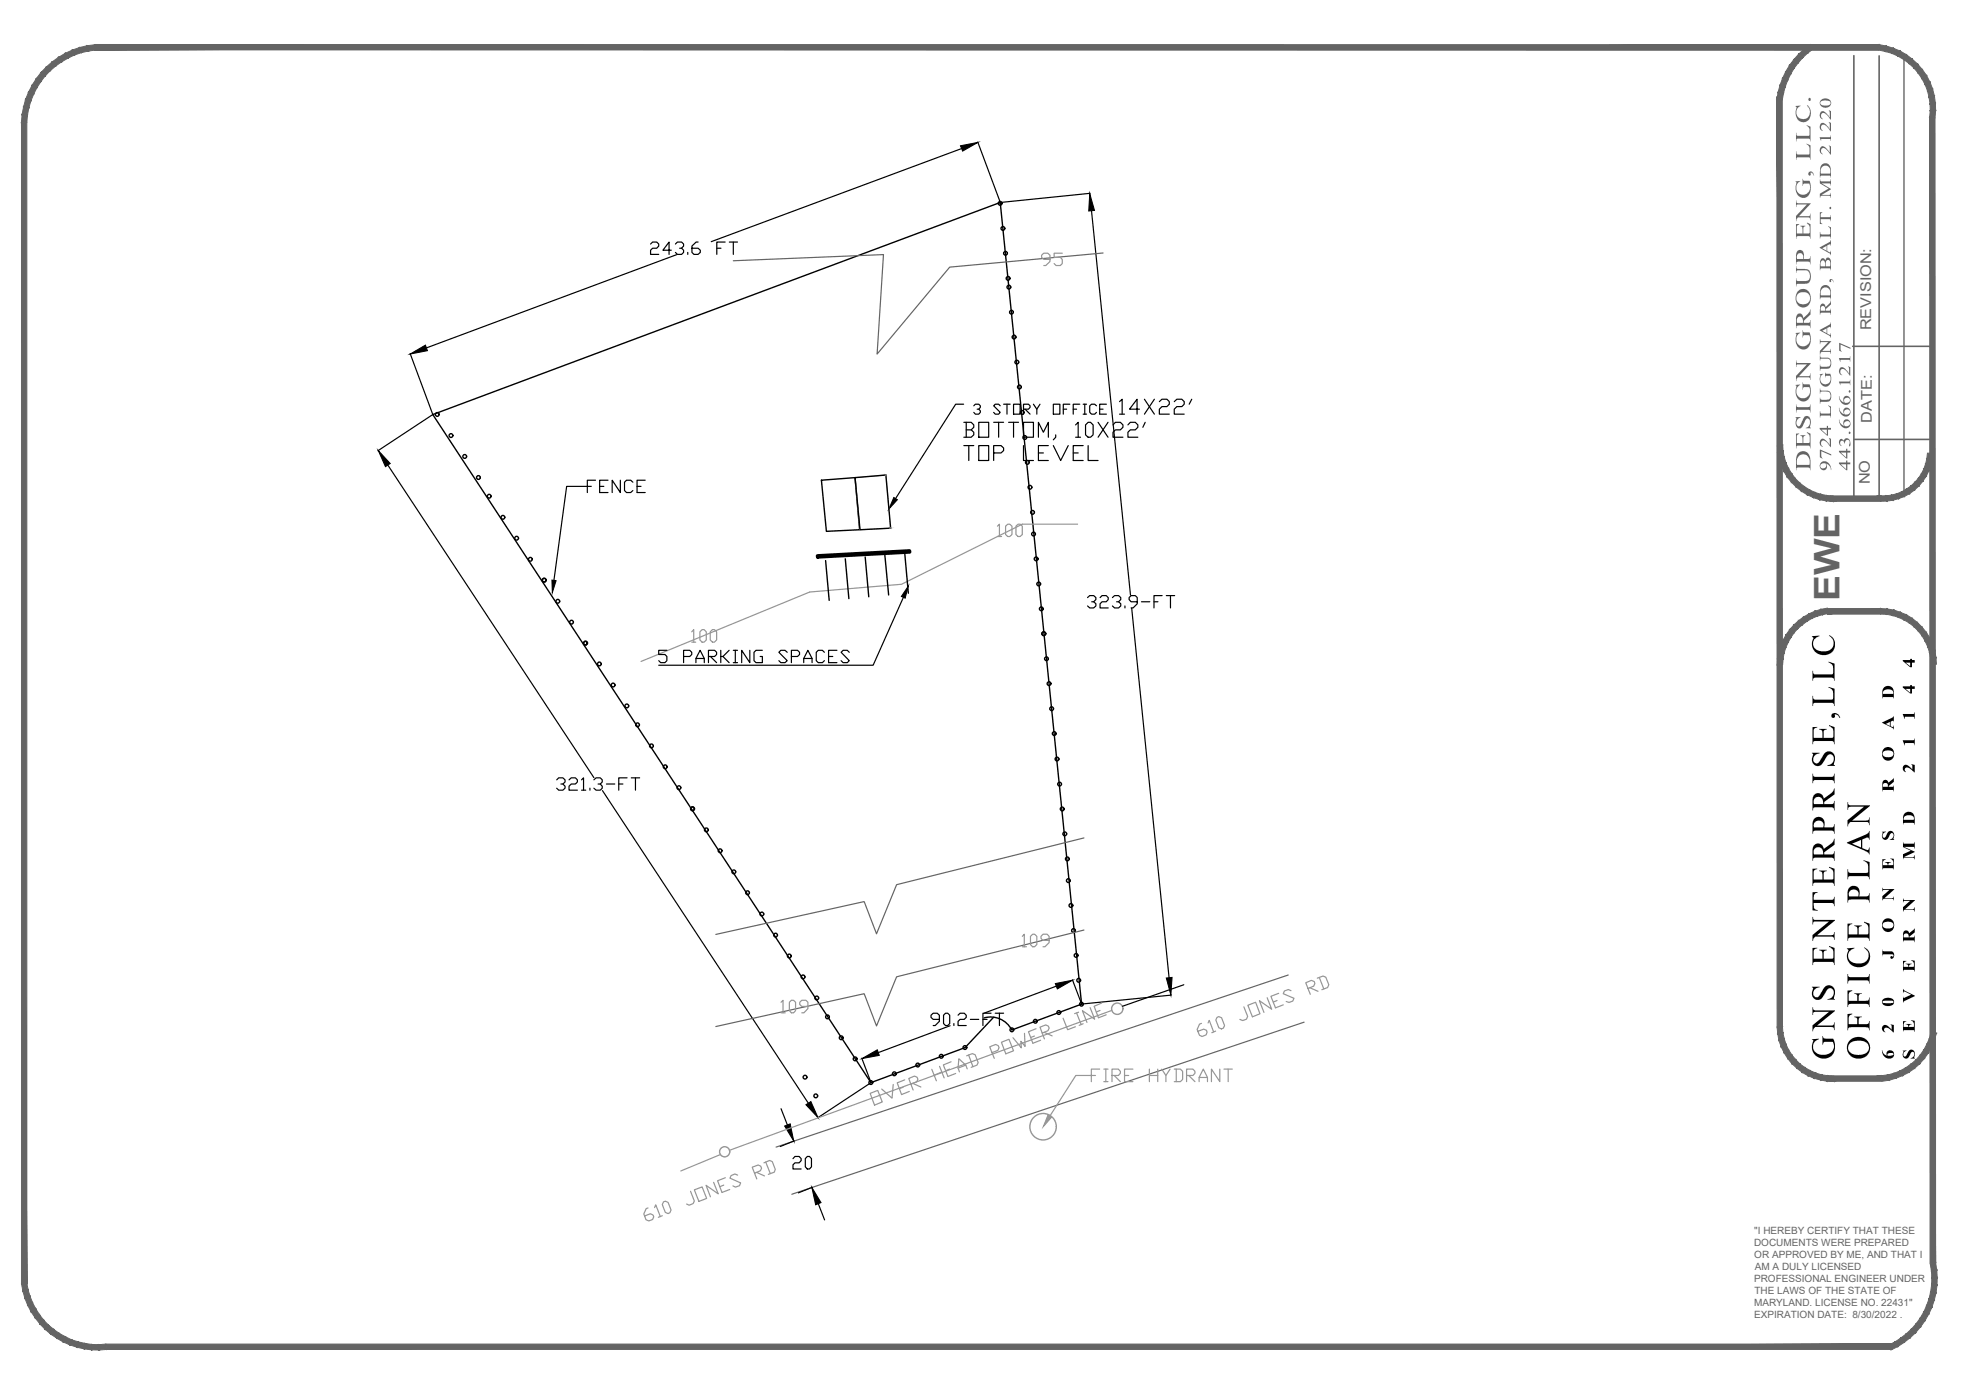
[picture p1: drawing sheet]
<svg xmlns="http://www.w3.org/2000/svg" width="420mm" height="297mm" viewBox="0 0 420 297" stroke-linecap="round" stroke-linejoin="round" font-family="sans-serif">
<!-- layer: POINTS -->
<g fill="none" stroke="#000" stroke-width=".3">
<path d="M174.8 102.2l7.2-.6 1 11.1-7.1 .4zM175.7 119.3l.8 8.4M179.9 118.9l.8 8.5M182 101.6l6.6-.5 1 11.3-6.6 .3zM184.2 118.5l.7 8.5M188.3 118.1l.8 8.5M192.6 117.8l.7 8.4M209.4 216.6a5.1 5.1 0 0 1 5.9 2.5M230.2 213.6l-17.3-170.5-120.8 45.1 93.3 142.2 20-7.5 6.1-6.5M230.3 213.6l-14.9 5.5"/>
<circle cx="212.9" cy="43.3" r=".4"/>
<circle cx="213.5" cy="48.6" r=".4"/>
<circle cx="214" cy="53.9" r=".4"/>
<circle cx="214.6" cy="59.2" r=".4"/>
<circle cx="214.7" cy="61.1" r=".4"/>
<circle cx="215.3" cy="66.4" r=".4"/>
<circle cx="215.8" cy="71.7" r=".4"/>
<circle cx="216.4" cy="77.1" r=".4"/>
<circle cx="93.1" cy="88.2" r=".4"/>
<circle cx="96" cy="92.7" r=".4"/>
<circle cx="98.9" cy="97.1" r=".4"/>
<circle cx="217" cy="82.3" r=".4"/>
<circle cx="217.6" cy="87.8" r=".4"/>
<circle cx="218.1" cy="93.1" r=".4"/>
<circle cx="218.7" cy="98.4" r=".4"/>
<circle cx="101.8" cy="101.6" r=".4"/>
<circle cx="104.1" cy="105.6" r=".4"/>
<circle cx="107" cy="110.1" r=".4"/>
<circle cx="110" cy="114.5" r=".4"/>
<circle cx="112.9" cy="119" r=".4"/>
<circle cx="219.2" cy="103.7" r=".4"/>
<circle cx="219.8" cy="109" r=".4"/>
<circle cx="220.5" cy="118.9" r=".4"/>
<circle cx="115.8" cy="123.5" r=".4"/>
<circle cx="118.7" cy="127.9" r=".4"/>
<circle cx="121.6" cy="132.4" r=".4"/>
<circle cx="124.6" cy="136.9" r=".4"/>
<circle cx="124.7" cy="136.8" r=".4"/>
<circle cx="221.1" cy="124.3" r=".4"/>
<circle cx="221.6" cy="129.5" r=".4"/>
<circle cx="222.1" cy="134.8" r=".4"/>
<circle cx="222.2" cy="134.8" r=".4"/>
<circle cx="127.6" cy="141.3" r=".4"/>
<circle cx="130.5" cy="145.8" r=".4"/>
<circle cx="133.4" cy="150.2" r=".4"/>
<circle cx="135.7" cy="154.2" r=".4"/>
<circle cx="138.7" cy="158.7" r=".4"/>
<circle cx="222.7" cy="140.2" r=".4"/>
<circle cx="223.3" cy="145.5" r=".4"/>
<circle cx="223.8" cy="150.8" r=".4"/>
<circle cx="224.4" cy="156.1" r=".4"/>
<circle cx="141.6" cy="163.2" r=".4"/>
<circle cx="144.5" cy="167.6" r=".4"/>
<circle cx="147.4" cy="172.1" r=".4"/>
<circle cx="150.3" cy="176.6" r=".4"/>
<circle cx="225" cy="161.5" r=".4"/>
<circle cx="225.5" cy="166.8" r=".4"/>
<circle cx="226.1" cy="172.1" r=".4"/>
<circle cx="226.6" cy="177.4" r=".4"/>
<circle cx="153.3" cy="181" r=".4"/>
<circle cx="156.2" cy="185.5" r=".4"/>
<circle cx="159.1" cy="190" r=".4"/>
<circle cx="162.2" cy="194.5" r=".4"/>
<circle cx="165.1" cy="199" r=".4"/>
<circle cx="227.2" cy="182.8" r=".4"/>
<circle cx="227.4" cy="187.4" r=".4"/>
<circle cx="227.9" cy="192.7" r=".4"/>
<circle cx="228.5" cy="198" r=".4"/>
<circle cx="168" cy="203.4" r=".4"/>
<circle cx="170.9" cy="207.9" r=".4"/>
<circle cx="176.1" cy="216.4" r=".4"/>
<circle cx="215.4" cy="219.1" r=".4"/>
<circle cx="220.4" cy="217.3" r=".4"/>
<circle cx="225.4" cy="215.4" r=".4"/>
<circle cx="229" cy="203.3" r=".4"/>
<circle cx="229.6" cy="208.6" r=".4"/>
<circle cx="230.2" cy="213.7" r=".4"/>
<circle cx="171.3" cy="229.2" r=".4"/>
<circle cx="173.6" cy="233.2" r=".4"/>
<circle cx="179" cy="220.8" r=".4"/>
<circle cx="182" cy="225.3" r=".4"/>
<circle cx="185.4" cy="230.3" r=".4"/>
<circle cx="190.4" cy="228.5" r=".4"/>
<circle cx="195.3" cy="226.6" r=".4"/>
<circle cx="200.3" cy="224.8" r=".4"/>
<circle cx="205.4" cy="222.9" r=".4"/>
</g>
<g fill="none" stroke="#000" stroke-width=".25">
<path d="M204.7 31.6l-53.3 19.8M208.1 30.2l4.8 12.8M138.5 51.9l.4-.4h.9l.4 .4v.5l-.4 .4h-.9l-.4 .4v.9h1.7M142.9 53.2h-1.8l1.3-1.7v2.6M143.8 51.9l.4-.4h.9l.4 .4v.5l-.4 .4h-.4M144.1 54.2l-53.3 19.8M145.1 52.8l.4 .4v.5l-.4 .4h-.9l-.4-.4M146.4 53.7v.4M148.6 51.5h-.4l-.9 .9v1.3l.4 .4h.9l.5-.4v-.5l-.5-.4h-1.3M152.6 52.8h.9M154.3 51.5h-1.7v2.6M155.2 51.5h1.8"/>
<path d="M156.1 51.5v2.6M232 41.1l-19.1 2M232.3 44.9l8.3 81.7M87.3 75.2l4.8 12.9M82.6 99l43.8 66.5M92.1 88.2l-11.7 7.7M205.1 86h-1.7l-12.8 20.1M205.1 89.9h1.6l.6 .5v.5l-.6 .6M205.1 94.8h2.2M205.7 91.5h1l.6 .5v.5l-.6 .5h-1.6M205.7 89.9v3.1M206.2 94.8v3.2"/>
<path d="M207.3 86.3l.3-.3h.7l.4 .3v.4l-.4 .4h-.3M208.3 87.1l.4 .3v.3l-.4 .4h-.7l-.3-.4M208.3 89.9h2.1v3.1h-2.1zM208.3 94.8h2.1v3.2h-2.1zM211.5 96.4h1.6l.5-.5v-.6l-.5-.5h-1.6v3.2M211.5 89.9h2.1M212.6 89.9v3.1M212.9 86.3l-.3-.3h-.8l-.3 .3 1.4 1.4-.3 .4h-.8l-.3-.4M213.6 86h1.4M214.3 86v2.1M214.7 89.9h2.1M215.7 86h1.4v2.1h-1.4z"/>
<path d="M215.7 89.9v3.1M217.8 87.1h1.1l.3-.4v-.4l-.3-.3h-1.1v2.1M217.8 89.9h2.2v3.1h-2.2zM217.8 94.8v3.2h2.2M218.2 87.1l1 1M220 86l.7 1.1v1M221 93v-3.1l1.1 2.1 1-2.1v3.1M221 96.4h1.1M221.4 86l-.7 1.1M223.1 94.8h-2.1v3.2h2.1M224.2 86h1.4v2.1h-1.4zM224.2 94.8l1.6 3.2 1.6-3.2"/>
<path d="M224.7 92.5v.5l-.5 .6M226.3 87.1h.7M227.7 86h-1.4v2.1M228.4 87.1h.8M228.4 96.4h1.1M228.9 90.4l.6-.5v3.1M228.9 93h1.1M229.8 86h-1.4v2.1M230.5 94.8h-2.1v3.2h2.1M230.5 86h.8M230.5 88.1h.8M230.9 86v2.1"/>
<path d="M231.1 90.4l.5-.5h.5l.6 .5v2.1l-.6 .5h-.5l-.5-.5zM231.6 94.8v3.2h2.1M233.4 86.3l-.4-.3h-.7l-.4 .3v1.4l.4 .4h.7l.4-.4M233.7 89.9l2.1 3.1M234.1 87.1h.7M235.5 86h-1.4v2.1h1.4M235.8 89.9l-2.1 3.1M236.9 90.4l.5-.5h1.1l.5 .5v.5l-.5 .6h-1.1l-.5 .5v1h2.1M238.3 85.5l.5-.6v3.2M238.3 88.1h1.1M240.1 90.4l.5-.5h1l.6 .5v.5l-.6 .6h-1l-.5 .5v1h2.1M242.5 87.1h-2.1l1.6-2.2v3.2"/>
<path d="M243.6 84.9l2.1 3.2M243.8 89.9l-.6 1M245.7 84.9l-2.1 3.2M246.8 85.5l.5-.6h1.1l.5 .6v.5l-.5 .5h-1.1l-.5 .6v1h2.1M249.9 85.5l.6-.6h1l.6 .6v.5l-.6 .5h-1l-.6 .6v1h2.2M253.7 84.9l-.6 1.1M124.9 103.5h-4.3l-2.7 20M125 103.5h.9M126.7 102.2h-1.7v2.6M127.6 103.5h.9M129.4 102.2h-1.8v2.6h1.8M132 102.2v2.6l-1.7-2.6v2.6"/>
<path d="M134.7 102.6l-.5-.4h-.8l-.5 .4v1.8l.5 .4h.8l.5-.4M135.6 103.5h.8M137.3 102.2h-1.7v2.6h1.7M141.9 138.4h-1.7v.9h1.3l.4 .4v.9l-.4 .4h-.9l-.4-.4M145.5 139.7h1.3l.4-.4v-.5l-.4-.4h-1.3v2.6M150.8 139.7h1.3l.4-.4v-.5l-.4-.4h-1.3v2.6M151.2 139.7l1.3 1.3M153.4 138.4v2.6M153.9 139.7l1.3 1.3M156.1 138.4h.9M156.5 138.4v2.6M159.6 138.4v2.6l-1.7-2.6v2.6"/>
<path d="M162.3 138.4h-1.4l-.4 .4v1.8l.4 .4h1.4v-1.3h-.5M167.6 138.8l-.5-.4h-.9l-.4 .4 1.8 1.8-.5 .4h-.9l-.4-.4M168.4 139.7h1.4l.4-.4v-.5l-.4-.4h-1.4v2.6M175.5 138.8l-.5-.4h-.8l-.5 .4v1.8l.5 .4h.8l.5-.4M176.4 139.7h.8M178.1 138.4h-1.7v2.6h1.7M180.8 138.8l-.5-.4h-.8l-.5 .4 1.8 1.8-.5 .4h-.8l-.5-.4M192.3 127.1l-6.5 14.4h-45.6M231.5 127.2l.4-.5h.9l.5 .5v.4l-.5 .4h-.4M232.8 128l.5 .5v.4l-.5 .5h-.9l-.4-.5M234.1 127.2l.5-.5h.9l.4 .5v.4l-.4 .4h-.9l-.5 .5v.9h1.8M236.8 127.2l.4-.5h.9l.4 .5v.4l-.4 .4h-.4"/>
<path d="M238.1 128l.4 .5v.4l-.4 .5h-.9l-.4-.5M239.4 128.9v.5M240.9 129.4l7.9 78.7M242.1 128h-1.4l-.4-.4v-.4l.4-.5h.9l.5 .5v1.3l-.9 .9h-.5M243 128h1.7M245.6 128h.9M247.4 126.7h-1.8v2.7M248.2 126.7h1.8M249.1 126.7v2.7M148.1 141v-.9l.9-1.7 .9 1.7v.9M148.1 140.1h1.8M156.1 141h.9"/>
<path d="M171.1 141v-.9l.9-1.7 .8 1.7v.9M171.1 140.1h1.7M118.5 165.9l.4-.4h.9l.5 .4v.5l-.5 .4h-.4M119.8 166.8l.5 .5v.4l-.5 .4h-.9l-.4-.4M121.1 165.9l.5-.4h.9l.4 .4v.5l-.4 .4h-.9l-.5 .5v.8h1.8M123.8 165.9l.4-.4v2.6M123.8 168.1h.9M125.6 167.7v.4M126.4 165.9l.5-.4h.9l.4 .4v.5l-.4 .4h-.5M127.8 166.8l.4 .5v.4l-.4 .4h-.9l-.5-.4M128.2 168.2l43.8 66.5M129.1 166.8h1.8"/>
<path d="M131.7 166.8h.9M133.5 165.5h-1.8v2.6M134.4 165.5h1.7M135.3 165.5v2.6M199.9 216.9h-1.3l-.4-.4v-.5l.4-.4h.9l.4 .4v1.3l-.8 .9h-.5M201.3 215.6h.4l.4 .4v1.8l-.4 .4h-.4l-.5-.4v-1.8zM202.2 218.3l-15.3 5.7M203 217.8v.4M203.9 216l.4-.4h.9l.5 .4v.5l-.5 .4h-.9l-.4 .4v.9h1.8M206.5 216.9h1.8M209.2 216.9h.9M210.9 215.6h-1.7v2.6"/>
<path d="M211.8 215.6h1.8M212.7 215.6v2.6M224.8 209.8l-15.2 5.7M228.3 208.5l1.9 5.1M249.3 211.7l-19.1 1.9M252 209.5l-13.1 4.6M166.2 235.9l1.4 3.5M183.4 225.2l2 5.1M185.7 230.2l-11.7 7.7M168.8 246.5l.4-.4h.9l.4 .4v.5l-.4 .4h-.9l-.4 .4v.9h1.7M169 242.8l-2.9 1.2M171.8 246.1h.5l.4 .4v1.8l-.4 .4h-.5l-.4-.4v-1.8z"/>
<path d="M172.9 252.6l-3 1.2M174.2 256.1l1.3 3.5"/>
</g>
<g fill="#000" stroke="#000" stroke-width=".21">
<path d="M204.4 31l3.8-.7-3.3 1.9zM231.9 41.2l1.1 3.6-1.3 .1zM87.3 75.3l3.3-1.9 .4 1.2zM80.5 95.9l2.6 2.7-1.1 .7zM190.2 105.9l.8 .4-1.8 2zM117.5 123.4l.9 .2-.8 2.5zM193.3 124.7l-.6 2.6-.8-.4zM224.6 209.3l3.7-.7-3.3 1.8zM248.2 208.1l1.3-.1-.3 3.7zM167 239.6l1.2-.5 .8 3.7zM171.5 235.1l1.1-.7 1.5 3.4zM183.5 225.2l3.2-1.8 .5 1.2z"/>
<path d="M172.8 252.7l2 3.2-1.2 .5z"/>
</g>
<g fill="#c7c8ca" stroke="#c7c8ca" stroke-width=".21">
<path d="M188.4 101.1h.2z"/>
<path d="M188.5 101.2h.1z"/>
<path d="M182 101.6l4.4-.4z"/>
<path d="M188.6 101.2v.4z"/>
<path d="M182 101.6l1 10.7z"/>
<path d="M188.6 101.6l.9 10.7z"/>
<path d="M189.4 112.3h.1z"/>
<path d="M183 112.3v.1z"/>
<path d="M189.4 112.4h.2z"/>
<path d="M188.4 101.1l.2 .1v-.1zM188.4 101.1l.2 .1z"/>
<path d="M186.6 101.2l1.8-.1zM186.6 101.2l1.8-.1z"/>
<path d="M186.4 101.2h.2zM186.4 101.2h.2z"/>
<path d="M189.4 112.3l.2 .1zM189.4 112.3l.2 .1z"/>
<path d="M183 112.4v.3zM183 112.7l6.4-.3z"/>
</g>
<path d="M188.4 101.1l.2 .1zM189.4 112.3l.2 .1h-.2z" fill="none" stroke="#636466" stroke-width=".3"/>
<path d="M234.8 53.8l-32.7 3-15.4 18.5 1.3-21.1-31.9 1.3M230.7 178.3l-39.9 9.9-4.2 10.5-2.7-6.9-31.5 7M230.7 197.9l-39.9 9.9-4.2 10.5-2.7-6.9-31.5 7M274.2 207.5l-109 36.6M277.6 217.5l-109.1 36.6" fill="none" stroke="#636466" stroke-width=".25"/>
<g fill="none" stroke="#939598" stroke-width=".25">
<path d="M229.4 111.5h-11.8l-25.7 12.8-19.6 1.7-35.9 14.7M218.1 219.9l.1 2.8-.9-1.1 .1 1.4-1.8-2.2M220.5 218.9l-1.6 .6 .9 2.5 1.7-.7M221.8 219.8l1.3-.5 .2-.5-.2-.5-.5-.2-1.2 .5 .9 2.5M222.3 219.7l1.6 .7M226.3 216.6l.9 2.5 1.7-.6M229.2 215.5l.9 2.5M229.6 215.4l-.9 .3M230.5 217.8l-.8 .4M232 214.4l1 2.5-2.6-1.9 1 2.5M234.1 215l-.8 .3M234.5 213.4l-1.6 .7 .9 2.5 1.7-.7"/>
<path d="M236.6 215l-81.3 29.8M255.7 217.7l-.4 .2-.5 1.2 .5 1.2 .6 .2 .8-.3 .2-.5-.1-.5-.6-.2-1.2 .4M257.1 217.7l.3-.6 .9 2.5M258.7 219.4l-.8 .3M259 216.5l.4-.2 .6 .3 .6 1.6-.2 .6-.4 .1-.6-.2-.6-1.7zM264.8 214.2l.8 2.1-.3 .6-.8 .3-.6-.3M265.6 213.9l1.7-.6 .9 2.4-1.6 .7zM269.7 212.3l1 2.4-2.6-1.8 .9 2.5M271.8 212.9l-.8 .3M272.2 211.4l-1.7 .6 1 2.4 1.6-.6M274.8 210.8l-.6-.2-.8 .2-.3 .6 2.3 1-.2 .6-.8 .3-.6-.2M278.4 210.3l1.2-.5 .3-.5-.2-.4-.6-.3-1.2 .5 1 2.5"/>
<path d="M278.8 210.2l1.7 .7M280.4 208.1l1.2-.4 .6 .2 .6 1.6-.2 .6-1.3 .5M280.8 208l1 2.4M185.2 232.6l1.6-.6 1 2.5-1.7 .6zM190.1 230.7l-.2 3-2.2-2M192.2 231.3l-.8 .3M192.6 229.8l-1.6 .6 .9 2.5 1.6-.7M193.9 230.7l1.2-.5 .3-.6-.2-.4-.6-.2-1.2 .5 1 2.4M194.3 230.5l1.7 .8M198.3 227.5l1 2.5M200 226.9l1 2.4M200.4 228.1l-1.6 .7"/>
<path d="M202.1 227.5l-.8 .3M202.4 225.9l-1.6 .7 1 2.5 1.6-.7M205.6 226.6l-1.7 .7M205.7 224.6l1.3-.4 .6 .2 .6 1.7-.3 .5-1.2 .5M205.9 227.4l-.3-.8-1.5-1.3-.2 2 .3 .8M206.2 224.5l.9 2.5M211.2 224l1.2-.5 .2-.6-.1-.4-.6-.3-1.2 .5 .9 2.5M213.1 221.8l1.7-.7 .9 2.5-1.6 .6zM220.2 220.5l-.8 .3M232.2 228.8h-3.2l-5.6 8.7M232.3 228.8h.9M234.1 227.5h-1.8v2.7"/>
<path d="M235 227.5h.8M235 230.2h.8M235.4 227.5v2.7M236.7 228.8h1.3l.5-.4v-.4l-.5-.5h-1.3v2.7M237.2 228.8l1.3 1.4M239.4 228.8h.8M241.1 227.5h-1.7v2.7h1.7M244.6 228.8h1.8M244.6 227.5v2.7M246.4 227.5v2.7M247.3 227.5l.9 1.3v1.4M249 227.5l-.8 1.3"/>
<path d="M249.9 227.5h1.3l.5 .5v1.7l-.5 .5h-1.3M250.4 227.5v2.7M252.6 228.8h1.3l.4-.4v-.4l-.4-.5h-1.3v2.7M253 228.8l1.3 1.4M255.2 230.2v-.9l.9-1.8 .9 1.8v.9M255.2 229.3h1.8M259.6 227.5v2.7l-1.7-2.7v2.7M260.5 227.5h1.8M261.4 227.5v2.7M137.9 257l-.4 .2-.5 1.1 .5 1.2 .6 .3 .8-.3 .2-.6-.1-.4-.6-.2-1.2 .4M139.3 256.9l.3-.5 .9 2.5M141 258.7l-.9 .3"/>
<path d="M141.2 255.7l.4-.1 .6 .2 .6 1.7-.2 .5-.4 .2-.6-.2-.6-1.7zM147 253.5l.8 2.1-.3 .5-.8 .3-.6-.2M147.8 253.2l1.6-.7 1 2.5-1.6 .6zM151.9 251.6l1 2.4-2.6-1.8 .9 2.5M153.4 245.6l-8.5 3.6M154.1 252.2l-.9 .3M154.4 250.6l-1.7 .6 1 2.5 1.6-.6M157 250l-.6-.2-.8 .3-.2 .6 2.2 1-.2 .6-.9 .3-.5-.3M160.6 249.6l1.2-.5 .3-.5-.2-.5-.5-.2-1.3 .5 1 2.5M161 249.5l1.7 .7M162.6 247.4l1.2-.5 .6 .3 .6 1.6-.2 .6-1.3 .5M163 247.3l1 2.4"/>
</g>
<path d="M174 118.3l19.6-1.1v.3l-19.6 1z" fill="none" stroke="#000" stroke-width=".72"/>
<g fill="none" stroke="#939598" stroke-width=".3">
<circle cx="237.8" cy="214.6" r="1.21"/>
<circle cx="222" cy="239.7" r="2.82"/>
<circle cx="154.2" cy="245.1" r="1.08"/>
</g>
<path d="M223.1 237.3l.7 .4-1.8 2.1z" fill="#939598" stroke="#939598" stroke-width=".21"/>
<!-- layer: Level 1 -->
<g fill="#636466" stroke="#636466" stroke-width=".21">
<path d="M20.2 9.5v1.1l379.8-1.1zM20.2 10.6l379.8-1.1-.1 1.2z"/>
<path d="M412 23.6l-.1 1.5-1.2-.2zM410.8 23.5l-.1 1.4 1.3-1.3zM411.9 22l.1 1.6-1.2-.1zM410.8 22.1v1.4l1.1-1.5zM411.7 20.5l.2 1.5-1.1 .1zM410.6 20.7l.2 1.4 .9-1.6zM411.4 19l.3 1.5-1.1 .2zM410.3 19.3l.3 1.4 .8-1.7zM410.8 17.5l.6 1.5-1.1 .3zM409.7 18l.6 1.3 .5-1.8zM410.1 16.1l.7 1.4-1.1 .5zM409.1 16.7l.6 1.3 .4-1.9zM409.2 14.8l.9 1.3-1 .6zM408.3 15.5l.8 1.2 .1-1.9zM408.2 13.7l1 1.1-.9 .7zM408.2 13.7l-.8 .8 .9 1zM407 12.6l1.2 1.1-.8 .8zM407 12.6l-.7 .9 1.1 1zM405.8 11.7l1.2 .9-.7 .9zM405.8 11.7l-.6 .9 1.1 .9zM404.5 10.9l1.3 .8-.6 .9zM404.5 10.9l-.6 1 1.3 .7zM403 10.3l1.5 .6-.6 1zM403 10.3l-.4 1 1.3 .6zM401.5 9.8l1.5 .5-.4 1zM401.5 9.8l-.2 1.2 1.3 .3zM400 9.5l1.5 .3-.2 1.2zM400 9.5l-.1 1.2 1.4 .3z"/>
<path d="M410.7 24.9l1.3 243.9-.1-243.7zM410.7 24.9l1.3 243.9h-1.2z"/>
<path d="M400.5 228.9l1.6 1-1.5 .2zM400.5 228.9l1.6 1-.3-1.2zM401.8 228.7l1.7 .7-1.4 .5zM401.8 228.7l1.7 .7-.4-1zM403.1 228.4l1.8 .5-1.4 .5zM403.1 228.4l1.8 .5-.5-1zM404.4 227.9l1.8 .3-1.3 .7zM404.4 227.9l1.8 .3-.6-1zM405.6 227.2l1.9 .2-1.3 .8zM405.6 227.2l1.9 .2-.8-1zM406.7 226.4l1.9-.1-1.1 1.1zM406.7 226.4l1.9-.1-.8-.8zM407.8 225.5l1.8-.3-1 1.1zM408.7 224.5l-.9 1 1.8-.3zM408.7 224.5l1.8-.5-.9 1.2zM409.5 223.4l-.8 1.1 1.8-.5zM409.5 223.4l1.7-.7-.7 1.3zM410.1 222.2l-.6 1.2 1.7-.7zM410.1 222.2l1.6-.9-.5 1.4zM410.7 220.9l-.6 1.3 1.6-.9zM410.7 220.9l1.5-1-.5 1.4zM411 219.6l-.3 1.3 1.5-1z"/>
<path d="M4.6 273.1l1.1-.1-.8 1.7zM5.7 273l-.8 1.7 1.1-.3zM4.9 274.7l1.1-.3-.7 1.8zM6 274.4l-.7 1.8 1.1-.4zM5.3 276.2l1.1-.4-.5 1.9zM6.4 275.8l-.5 1.9 1-.5zM5.9 277.7l1-.5-.3 1.9zM6.9 277.2l-.3 1.9 1-.6zM6.6 279.1l1-.6-.1 1.9zM7.6 278.5l-.1 1.9 .9-.6zM7.5 280.4l.9-.6 .1 1.9zM8.4 279.8l.1 1.9 .8-.8zM8.5 281.7l.8-.8 .3 1.9zM9.3 280.9l.3 1.9 .7-.8zM10.3 282l.5 1.8-1.2-1zM10.3 282l.5 1.8 .7-.9zM11.5 282.9l.6 1.8-1.3-.9zM11.5 282.9l.6 1.8 .6-1zM12.7 283.7l.7 1.8-1.3-.8zM12.7 283.7l.7 1.8 .6-1zM14 284.5l.9 1.7-1.5-.7zM14 284.5l.9 1.7 .4-1.1zM15.3 285.1l1.1 1.6-1.5-.5zM15.3 285.1l1.1 1.6 .3-1.2zM16.7 285.5l1.2 1.5-1.5-.3zM16.7 285.5l1.2 1.5 .2-1.1zM18.1 285.9l1.4 1.3-1.6-.2zM18.1 285.9l1.4 1.3 .1-1.1zM19.6 286.1l1.5 1.2-1.6-.1zM19.6 286.1l1.5 1.2-.1-1.2zM21 286.1l1.6 1-1.5 .2zM21 286.1l1.6 1-.1-1.1z"/>
<path d="M22.5 286l.1 1.1 380.2-1.1zM22.6 287.1l380.2-1.1v1.1z"/>
<path d="M4.6 26v247.2h1.1zM4.6 26h1.1v247.2z"/>
<path d="M18.6 9.7l1.6-.2 .1 1.2zM18.6 9.7l.2 1.2 1.5-.2zM17 10.1l1.6-.4 .2 1.2zM17 10.1l.3 1.1 1.5-.3zM15.4 10.7l1.6-.6 .3 1.1zM15.4 10.7l.4 1 1.5-.5zM13.9 11.3l1.5-.6 .4 1zM13.9 11.3l.5 1.1 1.4-.7zM12.5 12.2l1.4-.9 .5 1.1zM12.5 12.2l.6 1 1.3-.8zM11.1 13.2l1.4-1 .6 1zM11.1 13.2l.8 .8 1.2-.8zM9.9 14.2l1.2-1 .8 .8zM9.9 14.2l.8 .9 1.2-1.1zM9.9 14.2l.8 .9-1.9 .3zM8.8 15.4l.8 .8 1.1-1.1zM8.8 15.4l.8 .8-1.9 .5zM7.7 16.7l1 .7 .9-1.2zM7.7 16.7l1 .7-1.8 .7zM6.9 18.1l.9 .6 .9-1.3zM6.9 18.1l.9 .6-1.7 .9zM6.1 19.6l1.1 .5 .6-1.4zM6.1 19.6l1.1 .5-1.7 1zM5.5 21.1l1.1 .4 .6-1.4zM5.5 21.1l1.1 .4-1.6 1.2zM5 22.7l1.1 .3 .5-1.5zM5 22.7l1.1 .3-1.4 1.3zM4.7 24.3l1.1 .2 .3-1.5zM4.7 24.3l1.1 .2-1.2 1.5zM5.8 24.5l-1.2 1.5h1.1z"/>
<path d="M378.2 20.6l1.2 198.1-.1-198.1zM378.2 20.6l1.2 198.1h-1.2z"/>
<path d="M384 10.4l1.3-.9 .7 .9zM384 10.4l.8 .9 1.2-.9zM382.9 11.5l1.1-1.1 .8 .9zM382.9 11.5l.8 .8 1.1-1zM382.9 11.5l.8 .8-1.9 .3zM381.8 12.6l.9 .8 1-1.1zM381.8 12.6l.9 .8-1.8 .5zM380.9 13.9l.9 .6 .9-1.1zM380.9 13.9l.9 .6-1.7 .7zM380.1 15.2l1 .6 .7-1.3zM380.1 15.2l1 .6-1.7 .8zM379.4 16.6l1.1 .5 .6-1.3zM379.4 16.6l1.1 .5-1.6 1zM378.9 18.1l1.1 .3 .5-1.3zM378.9 18.1l1.1 .3-1.5 1.2zM378.5 19.6l1.1 .2 .4-1.4zM378.5 19.6l1.1 .2-1.4 1.4zM378.2 21.2l1.1 .1 .3-1.5z"/>
<path d="M378.2 218.5h1.2l-1 1.4zM379.4 218.5l-1 1.4 1.1-.1zM378.4 219.9l1.1-.1-.9 1.5zM379.5 219.8l-.9 1.5 1.2-.2zM378.6 221.3l1.2-.2-.7 1.6zM379.8 221.1l-.7 1.6 1.1-.5zM379.1 222.7l1.1-.5-.5 1.8zM380.2 222.2l-.5 1.8 1-.6zM379.7 224l1-.6-.2 1.8zM380.7 223.4l-.2 1.8 .9-.7zM380.5 225.2l.9-.7v1.8zM381.4 224.5v1.8l.8-.8zM381.4 226.3l.8-.8 .2 1.8zM382.2 225.5l.2 1.8 .8-.9zM383.2 226.4l.4 1.8-1.2-.9zM383.2 226.4l.4 1.8 .6-1zM384.2 227.2l.6 1.7-1.2-.7zM384.2 227.2l.6 1.7 .5-1.1zM385.3 227.8l.8 1.6-1.3-.5zM385.3 227.8l.8 1.6 .4-1.1zM386.5 228.3l1 1.5-1.4-.4zM386.5 228.3l1 1.5 .3-1.1zM387.8 228.7l1.1 1.4-1.4-.3zM387.8 228.7l1.1 1.4 .1-1.2zM389 228.9l1.4 1.2h-1.5zM389 228.9l1.4 1.2-.1-1.1z"/>
<path d="M412.1 139.9l.1 1.4h-1.2zM410.9 140.1l.1 1.2 1.1-1.4zM411.8 138.5l.3 1.4-1.2 .2zM410.7 138.8l.2 1.3 .9-1.6zM411.4 137.1l.4 1.4-1.1 .3zM410.3 137.6l.4 1.2 .7-1.7zM410.8 135.8l.6 1.3-1.1 .5zM409.7 136.4l.6 1.2 .5-1.8zM410 134.6l.8 1.2-1.1 .6zM409.1 135.3l.6 1.1 .3-1.8zM409.2 133.5l.8 1.1-.9 .7zM408.3 134.3l.8 1 .1-1.8zM408.1 132.5l1.1 1-.9 .8zM408.1 132.5l-.7 .8 .9 1zM407 131.6l1.1 .9-.7 .8zM407 131.6l-.6 .9 1 .8zM405.8 130.8l1.2 .8-.6 .9zM405.8 130.8l-.5 1.1 1.1 .6zM404.5 130.3l1.3 .5-.5 1.1zM404.5 130.3l-.4 1 1.2 .6zM403.1 129.8l1.4 .5-.4 1zM403.1 129.8l-.3 1.2 1.3 .3zM401.7 129.6l1.4 .2-.3 1.2zM401.7 129.6l-.1 1.1 1.2 .3zM400.3 129.5l1.4 .1-.1 1.1zM400.3 129.5v1.2h1.3z"/>
<path d="M389 130.7h11.3v-1.2zM389 129.5h11.3l-11.3 1.2z"/>
</g>
<g fill="#636466">
<path d="M382.2 22.5h1l-.8 .8v1.1l.5 .7 1.1 .2 .8-.3 .4-.7-.1-1.1-.5-.7 .1-.1 .5 .7 .2 .5v.9l-.3 .8-.4 .5-.5 .2h-.4l-.7-.2-.8-1-.1-1.4a.61 .61 0 0 0 0-.9z"/>
<path d="M387.5 23.9l.3-.2 .6 .1 1.1 1.2v-1.1l-.2-.5 .4 .3v1.8l-.9-1.1-.5-.3a.68 .68 0 0 0-.7 .5 .68 .68 0 0 0 .4 .8l-.3-.1-.3-.5-.1-.4z"/>
<path d="M391.5 73l2.4 1v.2l-2.1-.9v1.1l.2 .5-.5-.3z"/>
<path d="M387.5 21.4l.8-.5 .8 .1 .5 .4 .1 .9-.5 .5-.5 .1-.7-.1-.6-.5-.1-.5zM387.6 21.5l-.1 .2a.53 .53 0 0 0 .1 .6 .53 .53 0 0 0 .6 .1l1.1-.1a.47 .47 0 0 0 .3-.6 .47 .47 0 0 0-.6-.3h-.7z"/>
<circle cx="385.2" cy="21.2" r=".29"/>
</g>
<path d="M394.6 11.8v94.5M400 11.9v93.8M394.3 73.7h17.1M394.6 93.5h17" fill="none" stroke="#636466" stroke-width=".34"/>
<g fill="#636466" stroke="#636466" stroke-width=".21">
<path d="M387.6 129.7l1.4-.3 .1 1.1zM387.6 129.7l.3 1.1 1.2-.3zM386.3 130l1.3-.3 .3 1.1zM386.3 130l.4 1.1 1.2-.3zM385.1 130.6l1.2-.6 .4 1.1zM385.1 130.6l.5 1 1.1-.5zM383.9 131.3l1.2-.7 .5 1zM383.9 131.3l.7 .9 1-.6zM382.9 132l1-.7 .7 .9zM382.9 132l.7 1 1-.8zM381.8 133l1.1-1 .7 1zM381.8 133l.9 .8 .9-.8zM381.8 133l.9 .8-1.7 .1zM381 133.9l.8 .7 .9-.8zM381 133.9l.8 .7-1.6 .4zM380.2 135l1 .7 .6-1.1zM380.2 135l1 .7-1.7 .5zM379.5 136.2l1.1 .5 .6-1zM379.5 136.2l1.1 .5-1.6 .7zM379 137.4l1.1 .5 .5-1.2zM379 137.4l1.1 .5-1.5 .9zM378.6 138.8l1.1 .2 .4-1.1zM378.6 138.8l1.1 .2-1.3 1.1zM378.4 140.1l1.1 .1 .2-1.2zM378.4 140.1l1.1 .1-1.2 1.2zM379.5 140.2l-1.2 1.2h1.1z"/>
<path d="M400.3 105.5l1.3 1.1-1.3 .1zM400.3 105.5l1.3 1.1-.1-1.1zM401.5 105.5l1.3 1-1.2 .1zM401.5 105.5l1.3 1-.2-1.1zM402.6 105.4l1.5 .7-1.3 .4zM402.6 105.4l1.5 .7-.4-1zM403.7 105.1l1.6 .5-1.2 .5zM403.7 105.1l1.6 .5-.5-1zM404.8 104.6l1.6 .5-1.1 .5zM404.8 104.6l1.6 .5-.6-1.1zM405.8 104l1.7 .3-1.1 .8zM405.8 104l1.7 .3-.8-.9zM406.7 103.4h1.7l-.9 .9zM406.7 103.4h1.7l-.8-.8zM407.6 102.6l1.6-.2-.8 1zM408.3 101.8l-.7 .8 1.6-.2zM408.3 101.8l1.7-.4-.8 1zM409 100.8l-.7 1 1.7-.4zM409 100.8l1.5-.6-.5 1.2zM409.5 99.8l-.5 1 1.5-.6zM409.5 99.8l1.5-.8-.5 1.2zM409.9 98.7l-.4 1.1 1.5-.8zM409.9 98.7l1.4-1-.3 1.3zM410.1 97.6l-.2 1.1 1.4-1zM410.1 97.6l1.3-1.1-.1 1.2zM410.3 96.4l-.2 1.2 1.3-1.1z"/>
<path d="M389.5 106.7h10.9v-1.2zM389.5 105.5h10.9l-10.9 1.2z"/>
<path d="M378.3 94.7h1.1l-1 1.5zM379.4 94.7l-1 1.5 1.1-.2zM378.4 96.2l1.1-.2-.8 1.6zM379.5 96l-.8 1.6 1.1-.3zM378.7 97.6l1.1-.3-.7 1.7zM379.8 97.3l-.7 1.7 1.1-.5zM379.1 99l1.1-.5-.5 1.8zM380.2 98.5l-.5 1.8 1-.6zM379.7 100.3l1-.6-.3 1.8zM380.7 99.7l-.3 1.8 1-.7zM380.4 101.5l1-.7-.1 1.8zM381.4 100.8l-.1 1.8 .8-.8zM381.3 102.6l.8-.8 .2 1.8zM382.1 101.8l.2 1.8 .8-.8zM383.1 102.8l.3 1.7-1.1-.9zM383.1 102.8l.3 1.7 .7-.9zM384.1 103.6l.5 1.7-1.2-.8zM384.1 103.6l.5 1.7 .6-1zM385.2 104.3l.8 1.6-1.4-.6zM385.2 104.3l.8 1.6 .4-1.1zM386.4 104.8l.9 1.5-1.3-.4zM386.4 104.8l.9 1.5 .3-1.1zM387.6 105.2l1.1 1.4-1.4-.3zM387.6 105.2l1.1 1.4 .2-1.2zM388.9 105.4l1.2 1.3-1.4-.1zM388.9 105.4l1.2 1.3 .1-1.2z"/>
<path d="M402 286.2l1.9 .3-1.4 .8zM402 286.2l1.9 .3-.5-1zM403.4 285.5l1.9 .2-1.4 .8zM403.4 285.5l1.9 .2-.7-1zM404.6 284.7h1.9l-1.2 1zM404.6 284.7h1.9l-.7-.9zM405.8 283.8l1.9-.2-1.2 1.1zM405.8 283.8l1.9-.2-.8-.8zM406.9 282.8l1.9-.5-1.1 1.3zM407.9 281.6l-1 1.2 1.9-.5zM407.9 281.6l1.8-.6-.9 1.3zM408.7 280.4l-.8 1.2 1.8-.6zM408.7 280.4l1.8-.8-.8 1.4zM409.5 279.1l-.8 1.3 1.8-.8zM409.5 279.1l1.7-.9-.7 1.4zM410.1 277.8l-.6 1.3 1.7-.9zM410.1 277.8l1.6-1.1-.5 1.5zM410.6 276.3l-.5 1.5 1.6-1.1zM410.6 276.3l1.5-1.2-.4 1.6zM410.9 274.9l-.3 1.4 1.5-1.2zM412.3 273.5l-.2 1.6-1.2-.2zM411.1 273.4l-.2 1.5 1.4-1.4zM412.3 271.9v1.6l-1.2-.1zM411.2 271.9l-.1 1.5 1.2-1.5zM412.2 270.3l.1 1.6h-1.1zM411.1 270.4l.1 1.5 1-1.6zM412 268.7l.2 1.6-1.1 .1zM410.8 268.9l.3 1.5 .9-1.7z"/>
<path d="M389.5 230.1h11v-1.2zM389.5 228.9h11l-11 1.2z"/>
<circle cx="411.4" cy="268.8" r=".12"/>
</g>
<path d="M405.3 11.9v93.8" fill="none" stroke="#636466" stroke-width=".3"/>
<!-- layer: POINTS -->
<g fill="#000">
<path d="M385.7 135.4l1.6-.2-1.1 .8-.3 .7 .2 1.1 .7 .5 .8 .3h1.1l.7-.2 .5-.4 .3-.6 .1-.8-.3-.8-.7-.6h.1l.7 .5 .4 .6v1.4l-.3 .7-.6 .7-1 .3-1-.1-.8-.3-.8-.8-.3-.9v-.9a.63 .63 0 0 0 0-1zM385.8 148.1h.1a.6 .6 0 0 0 .1 .6 .6 .6 0 0 0 .7 .2h2.9a.49 .49 0 0 0 .6-.2 .49 .49 0 0 0 0-.5l-.1-1.3-.4-.4-.5-.2v-.1l1.3 .3v3.7h-.1v-.2a.5 .5 0 0 0-.8-.5h-3.4l-.2 .2-.1 .5h-.1zM385.8 142.7h.1a.58 .58 0 0 0 .1 .7 .58 .58 0 0 0 .7 .1h2.9a.48 .48 0 0 0 .6-.2 .48 .48 0 0 0 0-.5l-.1-1.3-.9-.5v-.2l1.3 .4v3.7h-.1a.54 .54 0 0 0-.2-.6 .54 .54 0 0 0-.6-.1h-3a.51 .51 0 0 0-.6 .1 .51 .51 0 0 0-.1 .6h-.1zM405 151.9h2.1a.29 .29 0 0 0 .3 0 .29 .29 0 0 0 .1-.4v1.5a.33 .33 0 0 0-.1-.4 .33 .33 0 0 0-.4-.1h-1.3a.28 .28 0 0 0-.3 .2 .28 .28 0 0 0 .1 .3zM393.2 170.7h.2a.53 .53 0 0 0 .1 .5 .53 .53 0 0 0 .5 .2h4l-3.8 3.2h2.9a.53 .53 0 0 0 .6-.1 .53 .53 0 0 0 .1-.6h.1v1.7h-.1a.53 .53 0 0 0-.1-.6 .53 .53 0 0 0-.6-.1h-3.3l-.4 .6v.3h-.2v-1.3l3.5-2.9h-2.7a.53 .53 0 0 0-.5 .2 .53 .53 0 0 0-.1 .5h-.2zM400.6 182.8h.8l-.6 .5v.8h1l-.1-.4-.5-.3h1.3l-.5 .4-.1 .3h.9l.2-.1v-.6l-.2-.4-.5-.3h.8v2.4l-.3-.4h-1.9l-.3 .4zM405 191.2l.3 .3h2.3l-2.1 1.9h1.7l.3-.4v1l-.3-.4h-1.9l-.3 .4v-1l1.6-1.3h-1.1a.33 .33 0 0 0-.4 .4zM405 179.1l.2 .4h2.1l.2-.4v1.5l-.2-.4h-2l2.2 1-2.2 1.2h1.9l.3-.5v1l-.3-.4h-1.9h-.1l-.2 .4v-1.1l1.7-.8-1.7-.8z"/>
<path d="M400.6 153.7l2.2-1 .3-.4v1.4l-.2-.4-.5 .3v.9l.4 .2 .3-.4v.9l-.3-.3zM401.4 154l.9 .5v-.9z"/>
<path d="M400.9 146.3l.8-.3h.6l.5 .3 .3 .8v1.6l-.2-.4h-2.1l-.2 .4v-1.7zM401 146.9l-.2 .7h1.9a.37 .37 0 0 0 .3-.3 .37 .37 0 0 0-.2-.3l-.6-.3h-.8z"/>
<path d="M405 146h1.6v-.2h.4v.2h.5v.6h-.5v1h-.4l-1.6-1.3zM405.6 146.6l1 .8v-.8z"/>
<path d="M405 140.4h1.6v-.2h.4v.2h.5v.6h-.5v1h-.4l-1.6-1.3zM405.6 141l1 .8v-.8z"/>
<path d="M393.1 179.3l4.3-1.9 .5-.6v1.9h-.1a.43 .43 0 0 0-.2-.5 .43 .43 0 0 0-.6 .1l-.6 .3v1.9l.7 .2a.42 .42 0 0 0 .5 .1 .42 .42 0 0 0 .2-.5h.1v1.5l-.4-.5-4.4-1.9zM394.2 179.5l1.9 .8v-1.6z"/>
<path d="M400.9 159.4l.8-.5 .7 .1 .4 .4 .3 .4 .1 .7-.2 .7-.4 .4-.9 .3-.4-.2-.4-.3-.3-.6v-.8zM401 159.8l-.3 .4v.4l.5 .5h1.1l.7-.4v-.5l-.5-.4-.9-.1z"/>
<path d="M400.7 212.8l.5-.4 1.1-.1 .7 .4 .1 .7-.3 .5-.4 .1h-1l-.7-.3-.1-.4zM400.8 213a.35 .35 0 0 0 .1 .4 .35 .35 0 0 0 .4 0h1.2a.29 .29 0 0 0 .5-.2 .29 .29 0 0 0-.4-.3z"/>
</g>
<text font-size="7.5" fill="#636466" x="391.5" y="128" transform="rotate(-90 391.5 128)">EWE</text>
<g font-size="7.1">
<text x="390.5" y="225.5" transform="rotate(-90 390.5 225.5)">GNS ENTERPRISE,LLC</text>
<text x="397.9" y="225.5" transform="rotate(-90 397.9 225.5)">OFFICE PLAN</text>
</g>
<g font-size="6.2" fill="#939598">
<text x="220.8" y="57.9">95</text>
<text x="216.6" y="202.8">109</text>
</g>
<text font-size="6.2" x="146.4" y="137.9">100</text>
<g font-size="5.7" fill="#939598">
<text x="211.3" y="115.4">100</text>
<text x="165.5" y="216.6">109</text>
</g>
<text font-size="4.7" fill="#636466" x="385.4" y="100.2" transform="rotate(-90 385.4 100.2)">DESIGN GROUP ENG, LLC.</text>
<g font-size="3.8">
<text x="407.5" y="176.1" transform="rotate(-90 407.5 176.1)">2 1 1 4 4</text>
<text x="403.1" y="180.2" transform="rotate(-90 403.1 180.2)">R O A D</text>
<text x="403.1" y="208.7" transform="rotate(-90 403.1 208.7)">J O N E S</text>
<text x="403.1" y="225.4" transform="rotate(-90 403.1 225.4)">6 2 0</text>
<text x="407.5" y="225.5" transform="rotate(-90 407.5 225.5)">S E V E R N</text>
</g>
<g font-size="3.5" fill="#636466">
<text x="389.7" y="100.2" transform="rotate(-90 389.7 100.2)">9724 LUGUNA RD, BALT. MD 21220</text>
<text x="393.8" y="100.1" transform="rotate(-90 393.8 100.1)">443.666.1217</text>
</g>
<g font-size="3.2" fill="#636466">
<text x="398.3" y="70.3" transform="rotate(-90 398.3 70.3)">REVISION:</text>
<text x="398.4" y="89.9" transform="rotate(-90 398.4 89.9)">DATE:</text>
<text x="398" y="103.1" transform="rotate(-90 398 103.1)">NO</text>
</g>
<g font-size="2.1" fill="#636466">
<text x="373.4" y="262.5">&quot;I HEREBY CERTIFY THAT THESE</text>
<text x="373.3" y="265">DOCUMENTS WERE PREPARED</text>
<text x="373.4" y="267.6">OR APPROVED BY ME, AND THAT I</text>
<text x="373.3" y="272.7">PROFESSIONAL ENGINEER UNDER</text>
<text x="373.4" y="275.3">THE LAWS OF THE STATE OF</text>
<text x="373.5" y="270.2">AM A DULY LICENSED</text>
<text x="373.3" y="277.9">MARYLAND. LICENSE NO. 22431&quot;</text>
<text x="373.3" y="280.4">EXPIRATION DATE: 8/30/2022 .</text>
</g>
</svg>
